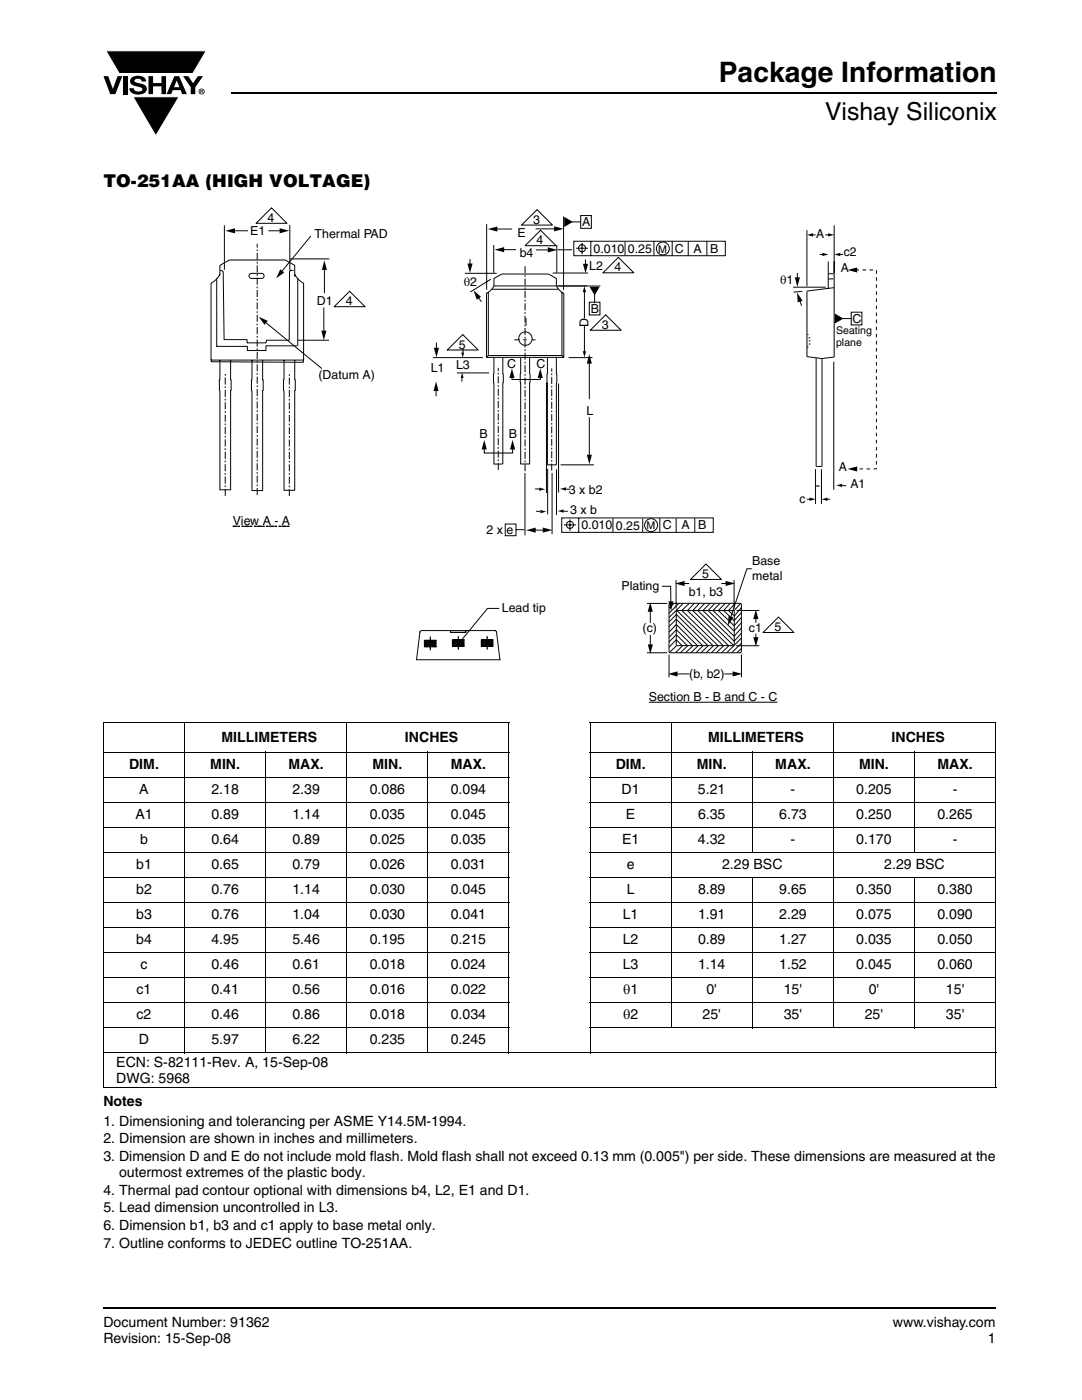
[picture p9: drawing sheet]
<svg xmlns="http://www.w3.org/2000/svg" width="216mm" height="279mm" viewBox="0 0 216 279" stroke-linecap="round" stroke-linejoin="round" font-family="sans-serif">
<path d="M20.6 261h178" fill="none" stroke="#000" stroke-width=".36"/>
<path d="M20.6 10.1h20.7v17.2h-20.7z" fill="#fff"/>
<g fill="#000">
<path d="M20.6 15.2h1l.9 2.5 1-2.5h.9l-1.4 3.6h-1zM21.1 10.1h20.1l-2.7 4.6h-14.7zM24.6 15.2h.9v3.6h-.9zM26.3 15.5a2.1 2.1 0 0 1 2.8 .3l.1 .5h-.9a.79 .79 0 0 0-.7-.6 .79 .79 0 0 0-.8 .4l.3 .3 1 .3a1.08 1.08 0 0 1 1.2 1 1.08 1.08 0 0 1-1.1 1.1 1.73 1.73 0 0 1-2.4-1.2h.9a.96 .96 0 0 0 .8 .7 .96 .96 0 0 0 .9-.5 1.31 1.31 0 0 0-1.2-.6 1.03 1.03 0 0 1-1.1-.5 1.03 1.03 0 0 1 .2-1.2zM29.6 15.2h.9v1.4h1.7v-1.4h.9v3.6h-.9v-1.6h-1.7v1.6h-.9zM26.5 19.3h9.2l-4.6 7.8zM36.5 15.2h1.1l.9 1.4 1-1.4h1l-1.5 2.2v1.4h-.9v-1.4z"/>
<path d="M35.3 16.1l-.6 1.3h1.1zM34.8 15.2h.9l1.6 3.6h-1l-.3-.8h-1.5l-.3 .8h-1z"/>
<path d="M40.1 18v.2h.2v-.1zM40 17.9l.4 .1 .1 .1-.2 .2 .2 .3-.3-.3-.1 .3h-.1zM39.8 18.3a.46 .46 0 0 0 .9 0 .46 .46 0 0 0-.9 0zM39.6 18.3a.6 .6 0 0 1 1.2 0 .6 .6 0 0 1-1.2 0z"/>
</g>
<path d="M21.1 10.1h20.1l-2.7 4.6h-14.7zM26.5 19.3h9.2l-4.6 7.8z" fill="none" stroke="#fff" stroke-width=".2"/>
<path d="M46.1 18.6h152.8" fill="none" stroke="#000" stroke-width=".36"/>
<path d="M42 41.4h133v99.1h-133z" fill="#fff"/>
<path d="M132.1 117h1.7l.1 3.4" fill="none" stroke="#050504" stroke-width=".2"/>
<path d="M133.4 120h1l-.5 1.9z" fill="#050504"/>
<path d="M150 113.5h-1l-3.3 9.9" fill="none" stroke="#050504" stroke-width=".2"/>
<path d="M145.4 122.9l.9 .3-1 1.6z" fill="#050504"/>
<path d="M150.8 123.2v1.1" fill="none" stroke="#050504" stroke-width=".2"/>
<path d="M150.8 121.6l.5 1.9h-1z" fill="#050504"/>
<path d="M150.8 126.5v1" fill="none" stroke="#050504" stroke-width=".2"/>
<path d="M150.3 127.2h1l-.5 1.9z" fill="#050504"/>
<path d="M129.8 126.7v2.3M146.8 128.9h4.7M147 121.8h4.5" fill="none" stroke="#050504" stroke-width=".2"/>
<path d="M129.3 128.6h1l-.5 1.9z" fill="#050504"/>
<path d="M129.8 121.7v2.6" fill="none" stroke="#050504" stroke-width=".2"/>
<path d="M129.8 120.2l.5 1.9h-1.1z" fill="#050504"/>
<path d="M129.1 130.3h4M129.1 120.4h4M144.5 134.5h2" fill="none" stroke="#050504" stroke-width=".2"/>
<path d="M146.2 134l1.9 .5-1.9 .5z" fill="#050504"/>
<path d="M134.8 134.5h2.8" fill="none" stroke="#050504" stroke-width=".2"/>
<path d="M133.3 134.5l1.9-.5v1z" fill="#050504"/>
<g fill="none" stroke="#050504" stroke-width=".2">
<path d="M143.9 116.4h1.2M133.5 130.6v4.6M134.5 120.4l-1 .9M134.9 127.7l-1.4 1.5M134.9 126.7l-1.4 1.4M134.9 125.7l-1.4 1.5M134.9 124.7l-1.4 1.5M134.9 123.6l-1.4 1.4M134.9 122.6l6.4 6.3M134.9 123.5l5.3 5.4M134.9 124.6l4.3 4.3M134.9 125.6l3.3 3.3"/>
<path d="M134.9 126.6l2.3 2.3M134.9 127.6l1.2 1.3M134.9 122.6l-1.4 1.5M135 128.9l-1.5 1.4M135.1 121.8l7.2 7.1M135.5 120.4l-2 2M136 121.8l7.3 7.1M136.2 128.9l-1.4 1.4M136.4 120.4l-2.9 2.8M137.2 121.8l7.1 7.1M137.2 128.9l-1.4 1.4M137.5 120.4l-1.5 1.4"/>
<path d="M138.3 128.9l-1.5 1.4M138.5 120.4l-1.3 1.4M139.3 128.9l-1.5 1.4M139.6 120.4l-1.4 1.4 7.2 7.1M140.2 121.8l6.3 6.2 1.4-1.6M140.3 128.9l-1.4 1.4M140.6 120.4l-1.4 1.4 7.2 7M141.3 121.8l5.2 5.2M141.3 128.9l-1.4 1.4M141.6 120.4l-1.3 1.4M142.4 128.9l-1.5 1.4M142.6 120.4l-1.3 1.4"/>
<path d="M143.4 128.9l-1.5 1.4M143.7 120.4l-1.4 1.4 4.2 4.1 1.4-1.6M144.4 128.9l-1.5 1.4M144.7 120.4l-1.4 1.4 3.2 3.1M145.3 121.8l1.2 1.1M145.4 128.9l-1.4 1.4M145.7 120.4l-1.3 1.4 2.1 2.1M146.7 120.4l-1.3 1.4M147.8 120.4l-1.3 1.5M147.9 130.6v4.6M147.9 129.4l-.9 .9M147.9 128.4l-1.9 1.9"/>
<path d="M147.9 127.3l-2.9 3M147.9 125.3l-1.4 1.7M147.9 123.2l-1.4 1.7M147.9 122.3l-1.4 1.6M147.9 121.2l-1.4 1.8"/>
</g>
<path d="M144.8 115.9l1.9 .5-1.9 .6z" fill="#050504"/>
<path d="M136.3 116.4h1.2" fill="none" stroke="#050504" stroke-width=".2"/>
<path d="M134.7 116.5l1.9-.6v1.1z" fill="#050504"/>
<g fill="none" stroke="#050504" stroke-width=".2">
<path d="M98.5 74.6l.1 18h1.7M100.4 74.6l-.1 18M103.8 74.6l.1 18M105 63.5v1.5M105.8 74.6l-.1 18M109.1 74.6l.1 18.2M111.1 74.6l-.1 18.2M116.6 69.9v.7M162.8 71.4v21.7M164 71.6v21.5M161 99.6h.7M134.9 115.8v5.7"/>
<path d="M146.5 115.8v5.7M133.6 120.4h14.3v9.4l-.1 .4h-14.2zM135 121.9h11.5v6.9h-11.5z"/>
</g>
<path d="M129.5 140.1h25.6z" fill="none" stroke="#000" stroke-width=".2"/>
<path d="M161.5 99.3l1.2 .3-1.2 .4z" fill="#050504"/>
<path d="M164.9 99.6h.7" fill="none" stroke="#050504" stroke-width=".2"/>
<path d="M163.9 99.6l1.2-.3v.7z" fill="#050504"/>
<g fill="none" stroke="#050504" stroke-width=".2">
<path d="M97.4 58.3v12.7M98.1 57.7h13.4M98.6 57.1h12.4M109.4 54.7h-9.3l-1.5 .9v1.5l-.8 1-.7 .4v12.8M116.6 58.1v5.4M97.1 71.3h15.4M97.4 71l-.3 .3M97.4 71h14.7M98.6 71.3l-.1 3.3M100.3 71.3l.1 3.3M103.9 71.3l-.1 3.3M162.7 93.7v6.8"/>
<path d="M162.8 93.1h1.2M163.9 93.7v6.8"/>
<circle cx="104.8" cy="67.6" r="1.35"/>
</g>
<path d="M102.6 67.8h4.6" fill="none" stroke="#050504" stroke-width=".2" stroke-dasharray="1.1 .7 .7 1.1 .7 .7" stroke-linecap="butt"/>
<path d="M116.6 57.1l.3 1.2h-.6z" fill="#050504"/>
<path d="M116.6 65.1v5.2" fill="none" stroke="#050504" stroke-width=".2"/>
<path d="M116.3 70.1h.6l-.3 1.2z" fill="#050504"/>
<g fill="none" stroke="#050504" stroke-width=".2">
<path d="M43.9 54.7l-.6 .9-1.2 .9v15.4h18.5v-15.4l-.9-.6-.9-1.2M43.9 55v-2l1.9-1.1h11.1l1.9 1.1v2.2M49.9 54.6h2.3l.3 .1 .2 .2-.2 .6-.3 .1h-2a.51 .51 0 0 1-.5-.4 .51 .51 0 0 1 .2-.6zM109.4 54.7l1.6 .9v1.5l.8 1 .7 .4v12.8l-.4-.3v-12.7M111.2 57.1h5.9M161 46v11.1M164.7 46.9h.8M165.3 57.5v-2.9h1.1v16.7l-2.4 .3-3-.4M165.3 52.2v2.3M166.4 45v9.5M166.4 57.4l-5.4 .7M43.9 71.9v3.9h-.1l.1 22"/>
<path d="M46 71.9v3.9h.1l-.1 22M50.3 71.9v3.9h-.1l.1 22.1h2.1v-20h.1l-.1-6M56.7 71.9v3.9h-.1l.1 22h2.1v-19.9h.1l-.1-6M105.7 71.3l.1 3.3M109.2 71.3l-.1 3.3M111 71.3l.1 3.3"/>
</g>
<path d="M161 58.1v13.1" fill="none" stroke="#000" stroke-width=".2"/>
<path d="M165.2 46.5l1.3 .4-1.3 .3z" fill="#050504"/>
<path d="M162 46.9h.7" fill="none" stroke="#050504" stroke-width=".2"/>
<path d="M161 46.9l1.2-.4v.7z" fill="#050504"/>
<path d="M167.4 50.8h.7" fill="none" stroke="#050504" stroke-width=".2"/>
<path d="M166.5 50.8l1.2-.3v.6z" fill="#050504"/>
<path d="M163.6 50.8h.7" fill="none" stroke="#050504" stroke-width=".2"/>
<path d="M164.1 50.5l1.2 .3-1.2 .3z" fill="#050504"/>
<g fill="none" stroke="#050504" stroke-width=".2">
<path d="M83.1 131.7l.7-5.6 .3-.3 14.8 .1 .2 .2 .7 5.6M89.9 125.8v.1M89.9 126v.1M89.9 126.1l.1 .1M90 126.2h.1M90.2 126.2h.1M90.3 127.7h2.3v1.3h-2.3zM90.3 126.2h.1M90.4 126.2h.1M90.5 127.7v1.3M90.5 127.7v.1M90.6 126.2h.1"/>
<path d="M90.7 126.2h.1M90.8 126.2h.1M90.8 127.7l-.3 .3M90.9 126.2h.1M91.1 126.2h.1M91.1 127.7l-.6 .6M91.2 126.2h.1M91.3 126.2h.1M91.4 127.7l-.9 .9M91.4 127v.2M91.4 127.2v.1M91.4 127.4v.3"/>
<path d="M91.4 127.8h.1M91.4 127.9v.3M91.4 128.3h.1M91.4 128.4v.3M91.4 128.8v.1M91.4 128.9v.4M91.4 129.3v.1M91.4 129.4v.2M91.5 126.2h.1M91.6 126.2h.1M91.7 127.7l-1.2 1.2M91.7 126.2h.1"/>
<path d="M91.9 126.2h.1M92 127.7l-1.3 1.3M92 126.2h.1M92.1 126.2h.1M92.2 126.2h.1M92.3 127.7l-1.3 1.3M92.4 126.2h.1M92.4 127.8l-1.1 1.2M92.4 128.7l-.3 .3M92.4 128.4l-.6 .6M92.4 128.1l-.9 .9M92.4 127.7v1.3"/>
<path d="M92.5 126.2h.1M92.6 126.2h.1M92.7 126.2h.1M93 125.8v.1M93 126v.1M93 126.1l-.1 .1M99.5 121.4h-2.2l-5.2 6.4"/>
</g>
<path d="M99.8 131.6l.1 .2z" fill-rule="evenodd" fill="#050504"/>
<g fill="none" stroke="#050504" stroke-width=".2">
<path d="M43.2 55.5v13.6M44 54h.3l.2 .3 .2 13.5h4.6v.6h3.8l.1-.5h4.5l.1-13.7 .2-.2h.6M44.8 45v8.8M57.8 44.9v9.1M57.9 51.7h7.8M59.4 55.5v13.5M42.1 71.7v.5l18.4 .1v-.6M43.2 69.1h6.2v.9M49.3 70h3.8M52.8 64.2l11.4 9.4M59.3 69h-6.2v1M59.5 67.9h6.1"/>
<path d="M83.1 131.7h16.6M84.7 127.8h2.3v1.3h-2.3zM84.9 127.8v1.3M85 127.8l-.1 .1M85.3 127.8l-.4 .3M85.5 127.8l-.6 .6M85.8 127.5v.3l-.9 .9M85.8 127.1v.2M85.8 127.4h.1M85.8 127.9h.1M85.8 128v.3M85.8 128.4v.1"/>
<path d="M85.8 128.5v.3M85.8 128.9v.1M85.8 129v.4M85.8 129.4v.1M85.8 129.6v.1M86.1 127.8l-1.2 1.2M86.4 127.8l-1.3 1.3M86.7 127.8l-1.3 1.3M86.8 127.9l-1.1 1.2M86.8 128.8l-.3 .3M86.8 128.5l-.6 .6M86.8 128.2l-.8 .9"/>
<path d="M86.8 127.8v1.3M96 127.7h2.4v1.3h-2.4zM96.2 127.7v1.3M96.3 127.7l-.1 .1M96.6 127.7l-.4 .3M96.9 127.7l-.7 .6M97.2 127.7l-1 .9M97.2 127v.2M97.2 127.2v.1M97.2 127.4v.3M97.2 127.8h.1M97.2 127.9v.3"/>
<path d="M97.2 128.3h.1M97.2 128.4v.3M97.2 128.8v.1M97.2 128.9v.4M97.2 129.3v.1M97.2 129.4v.2M97.5 127.7l-1.3 1.2M97.7 127.7l-1.2 1.3M98 127.7l-1.3 1.3M98.2 127.8l-1.2 1.2M98.2 128.7l-.3 .3M98.2 128.4l-.6 .6"/>
<path d="M98.2 128.1l-.9 .9M98.2 127.7v1.3"/>
</g>
<path d="M137.7 115.7l3.2-3.1 3.1 3.1M137.8 115.6h6M152.2 126.3l3.1-3.2 3.2 3.2M152.3 126.2h6" fill="none" stroke="#000" stroke-width=".2"/>
<path d="M51.6 63.2l1.8 .8-.6 .8z" fill="#050504"/>
<path d="M62 47.1l-5.9 7.2" fill="none" stroke="#050504" stroke-width=".2"/>
<path d="M55.9 53.7l.8 .7-1.6 1.2z" fill="#050504"/>
<path d="M51.3 98.8v-50.1" fill="none" stroke="#050504" stroke-width=".2" stroke-dasharray="1.4 .4 .4 .4" stroke-linecap="butt"/>
<path d="M53.6 46.1h2.5" fill="none" stroke="#050504" stroke-width=".2"/>
<path d="M55.8 45.5l1.9 .6-1.9 .5z" fill="#050504"/>
<path d="M46.5 46.1h3" fill="none" stroke="#050504" stroke-width=".2"/>
<path d="M45 46.1l1.9-.5v1z" fill="#050504"/>
<path d="M66.6 61.3l3.2-3.2 3.1 3.2M66.7 61.2h6" fill="none" stroke="#000" stroke-width=".2"/>
<path d="M44.9 99v-24.7M57.7 99v-24.6" fill="none" stroke="#050504" stroke-width=".2" stroke-dasharray="1.4 .4 .4 .4" stroke-linecap="butt"/>
<path d="M64.7 53.5v5" fill="none" stroke="#050504" stroke-width=".2"/>
<path d="M64.7 52l.5 1.9h-1z" fill="#050504"/>
<path d="M64.6 61.3v5" fill="none" stroke="#050504" stroke-width=".2"/>
<path d="M64.1 66h1l-.5 1.9z" fill="#050504"/>
<path d="M46.4 105h11.5z" fill="none" stroke="#000" stroke-width=".2" stroke-dasharray="1.4 .4 .4 .4" stroke-linecap="butt"/>
<path d="M158.3 57.3h6.5M160.1 58.1l-1.7 .2M165.2 55.7h1.1M166.4 72.2v25.5" fill="none" stroke="#050504" stroke-width=".2"/>
<path d="M166.8 96.9l1.3-.4v.7z" fill="#050504"/>
<path d="M102.2 75.1v.6h5.6v-.6M168.1 63.6h1.8M168.1 96.9h.7" fill="none" stroke="#050504" stroke-width=".2"/>
<path d="M161 69.2h.3M161.1 66.8h.2M161.3 67.4h.4M161.4 68h.3M161.4 68.7h.3M169.8 62.3h2.2v2.6h-2.2z" fill="none" stroke="#000" stroke-width=".2"/>
<path d="M169.1 53.9l1.9-.5v1zM166.6 62.6l1.7 1-1.7 1zM169.1 93.6l1.9-.5v1z" fill="#000"/>
<path d="M170.7 53.9h4.2v39.7h-4.2" fill="none" stroke="#000" stroke-width=".2" stroke-dasharray=".7 .7 .7 .7 .7 .7" stroke-linecap="butt"/>
<g fill="#050504">
<path d="M102.2 73.5l.5 1.9h-1.1z"/>
<path d="M107.8 73.5l.5 1.9h-1z"/>
</g>
<path d="M96.6 89.3v1.1h5.7v-1.1M103.8 92.6h1.9M109.2 92.8h1.8" fill="none" stroke="#050504" stroke-width=".2"/>
<g fill="#050504">
<path d="M96.6 87.8l.5 1.9h-1z"/>
<path d="M102.3 87.8l.5 1.9h-1z"/>
</g>
<g fill="none" stroke="#050504" stroke-width=".2">
<path d="M92.8 54.6h6.3M97.1 44.7v13.1M97.9 55.7l-4 2.6M98.5 48.9v5.5M110.3 54.5h7M111.1 48.9v5.5M111.3 57.1h8.5M112.5 43.2v14.6M159.1 54.5v1.2M86.4 71.4h9.9M109 76.4v21.9M111.5 76.6v21.6"/>
<path d="M113.5 71.4h4.7M104.7 94.5v12.3M109.3 93.7v8.9M110.2 94.5v12M111 93.7v9M111.9 92.8h6.5"/>
</g>
<path d="M158.6 55.4h1l-.5 1.9z" fill="#050504"/>
<path d="M159.6 59.9l.3 1.1" fill="none" stroke="#050504" stroke-width=".2"/>
<g fill="#050504">
<path d="M159 58.4l1.1 1.6-.9 .4z"/>
<path d="M163.1 96.8l.6 .2-.6 .2z"/>
</g>
<path d="M118.6 58.8v1.7M87.1 68.3v1.5M162.7 97h.3" fill="none" stroke="#050504" stroke-width=".2"/>
<path d="M99.4 93.8v-20.4M104.8 94v-40.9M110.1 93.9v-20.4" fill="none" stroke="#050504" stroke-width=".2" stroke-dasharray="1.4 .4 .4 .4" stroke-linecap="butt"/>
<path d="M117.6 60.3h2.1v2.6h-2.1z" fill="none" stroke="#000" stroke-width=".2"/>
<path d="M117.6 57.2h2.1l-1 1.8z" fill="#000"/>
<path d="M86.6 69.4h1l-.5 1.9z" fill="#050504"/>
<path d="M87 77.7v1.4" fill="none" stroke="#050504" stroke-width=".2"/>
<path d="M87 76.1l.5 1.9h-1z" fill="#050504"/>
<path d="M91.2 74.4h6.4" fill="none" stroke="#050504" stroke-width=".2"/>
<path d="M92.2 74.4l.3 1h-.6z" fill="#050504"/>
<path d="M92.2 75.5v.6" fill="none" stroke="#050504" stroke-width=".2"/>
<path d="M92 70.3h.6l-.3 1.1z" fill="#050504"/>
<path d="M92.4 69.7v.6M117.6 72.2v7.5" fill="none" stroke="#050504" stroke-width=".2"/>
<path d="M117.6 70.7l.5 1.9h-1z" fill="#050504"/>
<path d="M117.6 83.2v7.9" fill="none" stroke="#050504" stroke-width=".2"/>
<path d="M117.1 90.7h1l-.5 2z" fill="#050504"/>
<path d="M98.9 45.7h3.3" fill="none" stroke="#050504" stroke-width=".2"/>
<path d="M97.3 45.7l1.9-.5v1z" fill="#050504"/>
<path d="M100.2 49.8h2.8" fill="none" stroke="#050504" stroke-width=".2"/>
<path d="M98.7 49.8l1.9-.5v1z" fill="#050504"/>
<path d="M106.9 45.7h4" fill="none" stroke="#050504" stroke-width=".2"/>
<path d="M110.6 45.2l1.9 .5-1.9 .5z" fill="#050504"/>
<path d="M107 49.9h2.7" fill="none" stroke="#050504" stroke-width=".2"/>
<path d="M109.3 49.4l1.9 .5-1.9 .5z" fill="#050504"/>
<path d="M51 44.6l3.2-3.1 3.1 3.1M51.1 44.6h6M104 45l3.2-3.2 3.1 3.2M104.1 44.9h6M104.7 49.1l3.2-3.1 3.1 3.1M104.8 49h6M120.2 54.5l3.2-3.1 3.1 3.1M120.3 54.4h6.1M89.2 69.9l3.1-3.1 3.2 3.1M89.3 69.8h6" fill="none" stroke="#000" stroke-width=".2"/>
<path d="M111.8 97.6l1.2-.4v.7z" fill="#050504"/>
<path d="M113 97.6h.7" fill="none" stroke="#050504" stroke-width=".2"/>
<path d="M111.3 102l1.2-.3v.6z" fill="#050504"/>
<path d="M112.6 102h.7" fill="none" stroke="#050504" stroke-width=".2"/>
<path d="M107.6 97.3l1.2 .3-1.2 .4z" fill="#050504"/>
<path d="M106.8 97.6h.7" fill="none" stroke="#050504" stroke-width=".2"/>
<path d="M107.8 101.8l1.2 .3-1.2 .3z" fill="#050504"/>
<path d="M106 105.8h2.7M107.1 102h.6" fill="none" stroke="#050504" stroke-width=".2"/>
<path d="M108.3 105.3l1.9 .5-1.9 .5z" fill="#050504"/>
<path d="M106.5 105.8h.1" fill="none" stroke="#050504" stroke-width=".2"/>
<path d="M105 105.8l1.9-.5v1z" fill="#050504"/>
<path d="M117.7 66l3.2-3.2 3.1 3.2M117.8 65.9h6" fill="none" stroke="#000" stroke-width=".2"/>
<path d="M93.8 51.7v1.2" fill="none" stroke="#050504" stroke-width=".2"/>
<path d="M93.3 52.6h1l-.5 1.9z" fill="#050504"/>
<path d="M95.4 59.2l.7 1" fill="none" stroke="#050504" stroke-width=".2"/>
<path d="M94.5 57.9l1.5 1.3-.9 .6z" fill="#050504"/>
<g fill="none" stroke="#050504" stroke-width=".2">
<path d="M111.3 49.8h2.9M114.5 48.1h30.2v2.9h-30.2zM116.8 51.8v1.2M117.9 48.1v2.9M124.7 48.2v2.7M130.5 48.1v2.8M134.1 48.2v2.7M137.3 48.2v2.9M141 48.2v2.7M100.8 104.6h2.2v2.3h-2.2zM103 105.7h1.6M112.1 103.4h30.2v2.8h-30.2z"/>
<path d="M115.5 103.4v2.8M122.3 103.5v2.6M128.2 103.5v2.6M131.7 103.5v2.6M134.9 103.4v2.9M138.6 103.5v2.6"/>
</g>
<g fill="none" stroke="#000" stroke-width=".2">
<path d="M114.9 49.5h2.4M116.1 48.4v2.3M112.5 104.8h2.4M113.7 103.7v2.3"/>
<circle cx="116.1" cy="49.5" r=".71"/>
<circle cx="113.7" cy="104.8" r=".71"/>
</g>
<path d="M116.3 52.6h1l-.5 2z" fill="#050504"/>
<g fill="none" stroke="#050504" stroke-width=".2">
<path d="M114.1 44.3h1.8M43.8 97.7h2.3"/>
<circle cx="132.3" cy="49.6" r="1.29"/>
<circle cx="129.9" cy="104.8" r="1.29"/>
</g>
<g fill="none" stroke="#000" stroke-width=".2">
<path d="M115.9 43h2.1v2.6h-2.1zM20.6 144.2h81.1M20.6 150.1h81.1M20.6 155.1h81.1M20.6 144.3v72.7M36.8 144.1v66.1M53 150v60.2M69.2 144.1v66.1M85.4 150v60.2M101.6 144.3v65.9M117.7 144.2h81.1M117.7 150.1h81.1"/>
<path d="M117.7 155.1h81.1M117.8 144.3v65.9M133.9 144.1v61.1M150.1 150v20.2M166.3 144.1v61.1M182.5 150v20.2M198.7 144.3v72.7M20.6 160.1h81.1M20.6 165.1h81.1M20.6 170.1h81.1M20.6 175.1h81.1M117.7 160.1h81.1"/>
<path d="M117.7 165.1h81.1M117.7 170.1h81.1M117.7 175.1h81.1M150.1 175v30.2M182.5 175v30.2M20.6 180.1h81.1M20.6 185.1h81.1M20.6 190.1h81.1M20.6 195.1h81.1M117.7 180.1h81.1M117.7 185.1h81.1M117.7 190.1h81.1"/>
<path d="M117.7 195.1h81.1M20.6 200.1h81.1M20.6 205.1h81.1M20.6 210.1h178.2M20.6 217.1h178.2M117.7 200.1h81.1M117.7 205.1h81.1"/>
</g>
<path d="M112.6 43.3l1.7 1-1.7 1z" fill="#000"/>
<text font-size="5.6" x="143.4" y="16.4">Package Information</text>
<text font-size="4.9" x="164.6" y="24">Vishay Siliconix</text>
<text font-size="3.5" x="20.6" y="37.3">TO-251AA (HIGH VOLTAGE)</text>
<g font-size="2.8">
<text x="44.2" y="148">MILLIMETERS</text>
<text x="80.8" y="148">INCHES</text>
<text x="141.3" y="148">MILLIMETERS</text>
<text x="177.9" y="148">INCHES</text>
<text x="25.8" y="153.4">DIM.</text>
<text x="42" y="153.4">MIN.</text>
<text x="57.6" y="153.4">MAX.</text>
<text x="74.3" y="153.4">MIN.</text>
<text x="90" y="153.4">MAX.</text>
<text x="122.9" y="153.4">DIM.</text>
<text x="139" y="153.4">MIN.</text>
<text x="154.7" y="153.4">MAX.</text>
<text x="171.4" y="153.4">MIN.</text>
<text x="187.1" y="153.4">MAX.</text>
<text x="27.8" y="158.4">A</text>
<text x="42.2" y="158.4">2.18</text>
<text x="58.4" y="158.4">2.39</text>
<text x="73.8" y="158.4">0.086</text>
<text x="89.9" y="158.4">0.094</text>
<text x="124" y="158.4">D1</text>
<text x="139.3" y="158.4">5.21</text>
<text x="157.7" y="158.4">-</text>
<text x="170.9" y="158.4">0.205</text>
<text x="190.1" y="158.4">-</text>
<text x="27" y="163.4">A1</text>
<text x="42.2" y="163.4">0.89</text>
<text x="58.4" y="163.4">1.14</text>
<text x="73.8" y="163.4">0.035</text>
<text x="89.9" y="163.4">0.045</text>
<text x="124.9" y="163.4">E</text>
<text x="139.3" y="163.4">6.35</text>
<text x="155.5" y="163.4">6.73</text>
<text x="170.9" y="163.4">0.250</text>
<text x="187.1" y="163.4">0.265</text>
<text x="27.2" y="173.4">b1</text>
<text x="28" y="168.4">b</text>
<text x="42.2" y="168.4">0.64</text>
<text x="42.2" y="173.4">0.65</text>
<text x="58.4" y="168.4">0.89</text>
<text x="58.4" y="173.4">0.79</text>
<text x="73.8" y="168.4">0.025</text>
<text x="73.8" y="173.4">0.026</text>
<text x="89.9" y="168.4">0.035</text>
<text x="89.9" y="173.4">0.031</text>
<text x="124.1" y="168.4">E1</text>
<text x="125.1" y="173.4">e</text>
<text x="139.3" y="168.4">4.32</text>
<text x="144.1" y="173.4">2.29 BSC</text>
<text x="157.7" y="168.4">-</text>
<text x="170.9" y="168.4">0.170</text>
<text x="176.5" y="173.4">2.29 BSC</text>
<text x="190.1" y="168.4">-</text>
<text x="27.2" y="178.4">b2</text>
<text x="42.2" y="178.4">0.76</text>
<text x="58.4" y="178.4">1.14</text>
<text x="73.8" y="178.4">0.030</text>
<text x="89.9" y="178.4">0.045</text>
<text x="125.1" y="178.4">L</text>
<text x="139.3" y="178.4">8.89</text>
<text x="155.5" y="178.4">9.65</text>
<text x="170.9" y="178.4">0.350</text>
<text x="187.1" y="178.4">0.380</text>
<text x="27.2" y="183.4">b3</text>
<text x="42.2" y="183.4">0.76</text>
<text x="58.4" y="183.4">1.04</text>
<text x="73.8" y="183.4">0.030</text>
<text x="89.9" y="183.4">0.041</text>
<text x="124.3" y="183.4">L1</text>
<text x="139.3" y="183.4">1.91</text>
<text x="155.5" y="183.4">2.29</text>
<text x="170.9" y="183.4">0.075</text>
<text x="187.1" y="183.4">0.090</text>
<text x="27.2" y="188.4">b4</text>
<text x="42.2" y="188.4">4.95</text>
<text x="58.4" y="188.4">5.46</text>
<text x="73.8" y="188.4">0.195</text>
<text x="89.9" y="188.4">0.215</text>
<text x="124.3" y="188.4">L2</text>
<text x="139.3" y="188.4">0.89</text>
<text x="155.5" y="188.4">1.27</text>
<text x="170.9" y="188.4">0.035</text>
<text x="187.1" y="188.4">0.050</text>
<text x="28" y="193.4">c</text>
<text x="42.2" y="193.4">0.46</text>
<text x="58.4" y="193.4">0.61</text>
<text x="73.8" y="193.4">0.018</text>
<text x="89.9" y="193.4">0.024</text>
<text x="124.3" y="193.4">L3</text>
<text x="139.3" y="193.4">1.14</text>
<text x="155.5" y="193.4">1.52</text>
<text x="170.9" y="193.4">0.045</text>
<text x="187.1" y="193.4">0.060</text>
<text x="27.2" y="198.4">c1</text>
<text x="27.2" y="203.4">c2</text>
<text x="42.2" y="198.4">0.41</text>
<text x="42.2" y="203.4">0.46</text>
<text x="58.4" y="198.4">0.56</text>
<text x="58.4" y="203.4">0.86</text>
<text x="73.8" y="198.4">0.016</text>
<text x="73.8" y="203.4">0.018</text>
<text x="89.9" y="198.4">0.022</text>
<text x="89.9" y="203.4">0.034</text>
<text x="124.3" y="198.4">θ1</text>
<text x="124.3" y="203.4">θ2</text>
<text x="140.2" y="203.4">25'</text>
<text x="141" y="198.4">0'</text>
<text x="156.4" y="198.4">15'</text>
<text x="156.4" y="203.4">35'</text>
<text x="172.6" y="203.4">25'</text>
<text x="173.3" y="198.4">0'</text>
<text x="188.7" y="198.4">15'</text>
<text x="188.7" y="203.4">35'</text>
<text x="27.7" y="208.4">D</text>
<text x="42.2" y="208.4">5.97</text>
<text x="58.4" y="208.4">6.22</text>
<text x="73.8" y="208.4">0.235</text>
<text x="89.9" y="208.4">0.245</text>
<text x="23.2" y="213">ECN: S-82111-Rev. A, 15-Sep-08</text>
<text x="20.6" y="220.7">Notes</text>
<text x="23.2" y="216.2">DWG: 5968</text>
<text x="20.6" y="224.6">1. Dimensioning and tolerancing per ASME Y14.5M-1994.</text>
<text x="20.6" y="228.2">2. Dimension are shown in inches and millimeters.</text>
<text x="20.6" y="231.7">3. Dimension D and E do not include mold flash. Mold flash shall not exceed 0.13 mm (0.005&quot;) per side. These dimensions are measured at the</text>
<text x="20.6" y="238.4">4. Thermal pad contour optional with dimensions b4, L2, E1 and D1.</text>
<text x="23.7" y="234.9">outermost extremes of the plastic body.</text>
<text x="20.6" y="241.9">5. Lead dimension uncontrolled in L3.</text>
<text x="20.6" y="245.4">6. Dimension b1, b3 and c1 apply to base metal only.</text>
<text x="20.6" y="249">7. Outline conforms to JEDEC outline TO-251AA.</text>
<text x="20.6" y="264.9">Document Number: 91362</text>
<text x="20.6" y="268.1">Revision: 15-Sep-08</text>
<text x="178.2" y="264.9">www.vishay.com</text>
<text x="197.1" y="268.1">1</text>
</g>
<g font-size="2.5">
<text x="49.9" y="46.9">E1</text>
<text x="53.4" y="44.3">4</text>
<text x="62.8" y="47.5">Thermal PAD</text>
<text x="103.3" y="47.2">E</text>
<text x="106.4" y="44.6">3</text>
<text x="116.1" y="45.2">A</text>
<text x="162.9" y="47.6">A</text>
<text x="103.7" y="51.3">b4</text>
<text x="107.1" y="48.7">4</text>
<text x="117.6" y="53.9">L2</text>
<text x="118.4" y="50.4">0.010</text>
<text x="125.3" y="50.5">0.25</text>
<text x="134.6" y="50.5">C</text>
<text x="138.4" y="50.4">A</text>
<text x="141.7" y="50.4">B</text>
<text x="168.4" y="51.2">c2</text>
<text x="92.6" y="57">θ2</text>
<text x="122.6" y="54.2">4</text>
<text x="155.6" y="56.6">θ1</text>
<text x="167.8" y="54.4">A</text>
<text x="63.2" y="60.8">D1</text>
<text x="69" y="60.9">4</text>
<text x="117.4" y="65.2" transform="rotate(-90 117.4 65.2)">D</text>
<text x="117.9" y="62.5">B</text>
<text x="120.1" y="65.6">3</text>
<text x="170.1" y="64.4">C</text>
<text x="91.6" y="69.6">5</text>
<text x="63.5" y="75.7">(Datum A)</text>
<text x="85.9" y="74.2">L1</text>
<text x="91" y="73.7">L3</text>
<text x="101.2" y="73.4">C</text>
<text x="107" y="73.4">C</text>
<text x="117.1" y="82.8">L</text>
<text x="95.7" y="87.4">B</text>
<text x="101.5" y="87.4">B</text>
<text x="167.4" y="94">A</text>
<text x="113.5" y="98.5">3 x b2</text>
<text x="159.6" y="100.3">c</text>
<text x="169.7" y="97.3">A1</text>
<text x="46.4" y="104.8">View A - A</text>
<text x="97.1" y="106.6">2 x e</text>
<text x="113.8" y="102.7">3 x b</text>
<text x="116" y="105.7">0.010</text>
<text x="122.9" y="105.7">0.25</text>
<text x="132.3" y="105.7">C</text>
<text x="136" y="105.7">A</text>
<text x="139.3" y="105.7">B</text>
<text x="150.1" y="112.7">Base</text>
<text x="124" y="117.7">Plating</text>
<text x="137.4" y="119">b1, b3</text>
<text x="140.1" y="115.4">5</text>
<text x="150.1" y="115.7">metal</text>
<text x="100.1" y="122.2">Lead tip</text>
<text x="154.6" y="125.9">5</text>
<text x="128.2" y="126.2">(c)</text>
<text x="149.4" y="126.2">c1</text>
<text x="137.5" y="135.2">(b, b2)</text>
<text x="129.5" y="139.9">Section B - B and C - C</text>
</g>
<g font-size="2.1">
<text x="131.4" y="50.4">M</text>
<text x="166.8" y="66.6">Seating</text>
<text x="166.8" y="69.1">plane</text>
<text x="129" y="105.6">M</text>
</g>
</svg>
